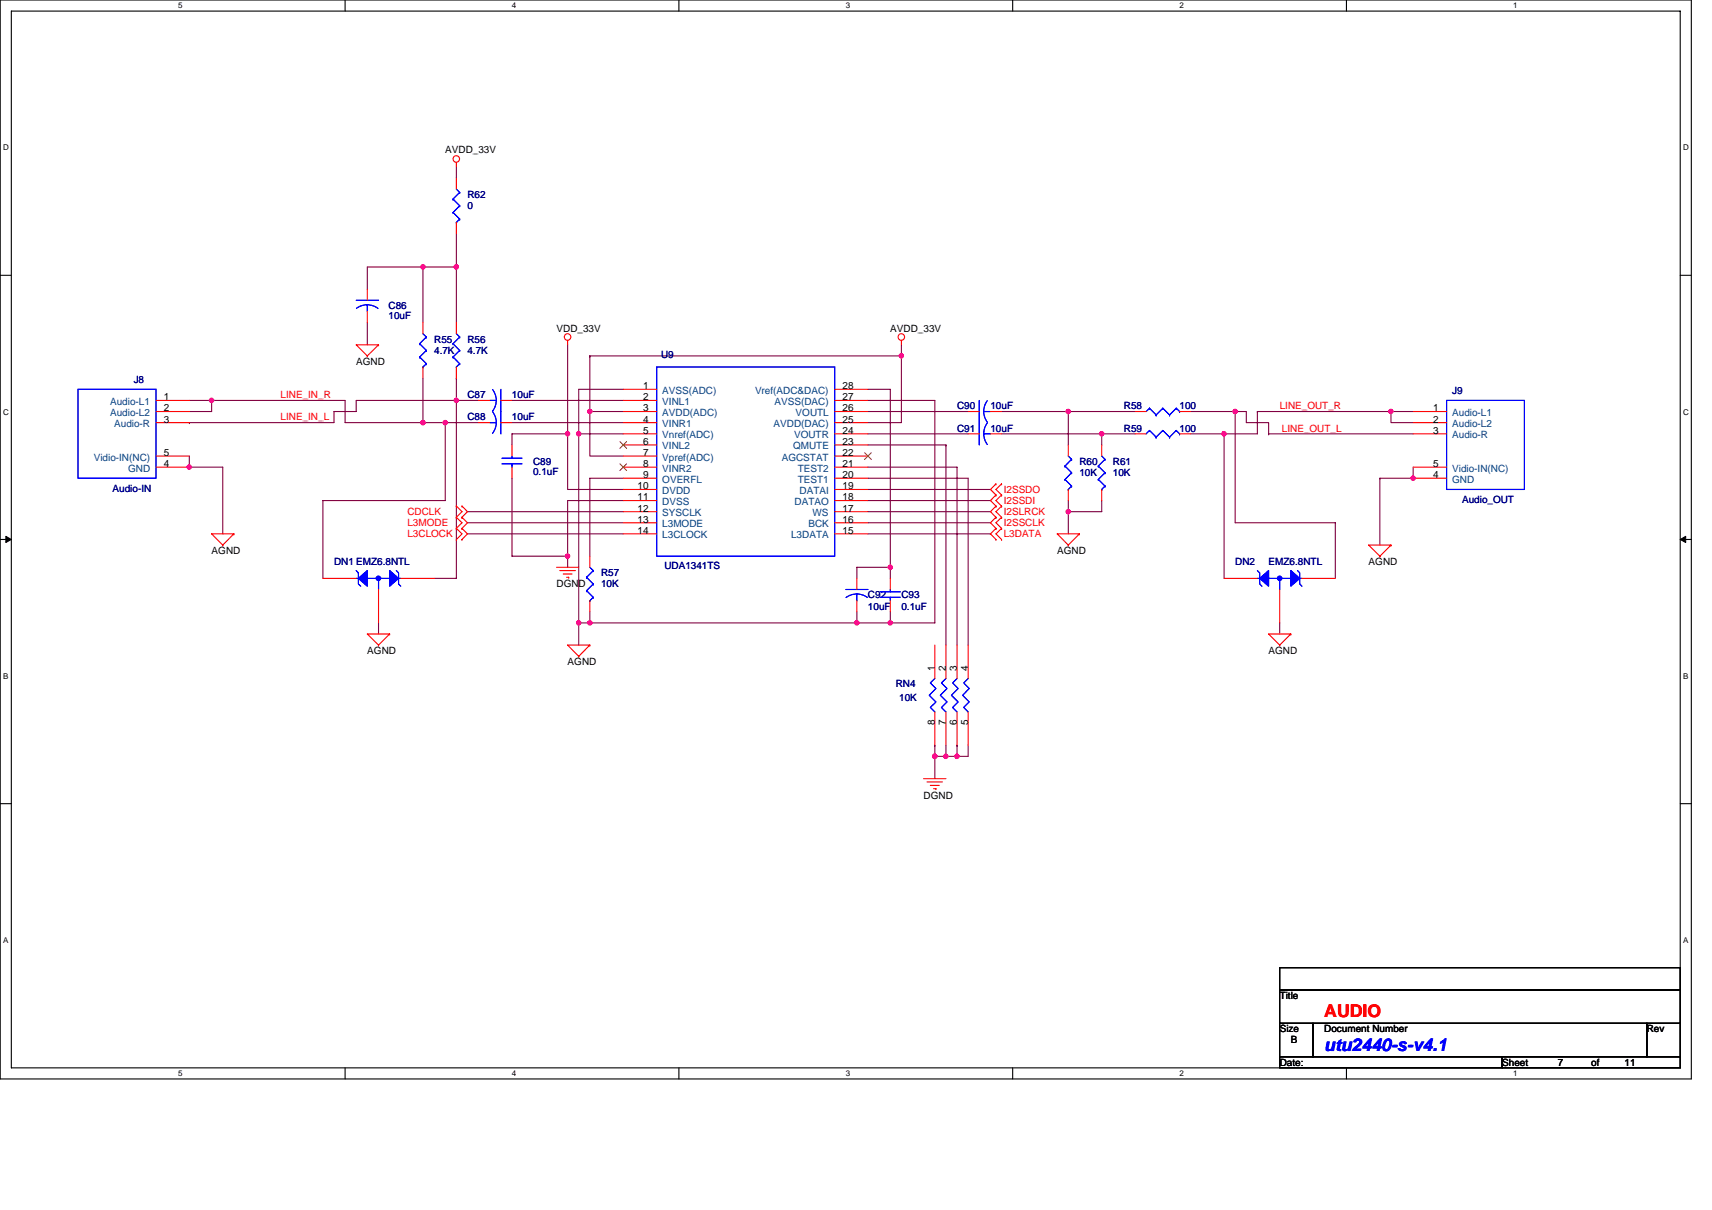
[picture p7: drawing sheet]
<svg xmlns="http://www.w3.org/2000/svg" width="297mm" height="210mm" viewBox="0 0 297 210" stroke-linecap="round" stroke-linejoin="round" font-family="sans-serif">
<path d="M0 0h293.5v187.2h-293.5zM2 1.9h289.5v183.4h-289.5z" fill="none" stroke="#000" stroke-width=".19"/>
<g fill="#fff">
<path d="M30.9 .2h.8v1.6h-.8z"/>
<path d="M30.9 185.5h.8v1.6h-.8z"/>
</g>
<path d="M59.9 0v1.9M59.9 185.3v1.9" fill="none" stroke="#000" stroke-width=".19"/>
<g fill="#fff">
<path d="M88.8 .2h.8v1.6h-.8z"/>
<path d="M88.8 185.5h.8v1.6h-.8z"/>
</g>
<path d="M117.8 0v1.9M117.8 185.3v1.9" fill="none" stroke="#000" stroke-width=".19"/>
<g fill="#fff">
<path d="M146.7 .2h.8v1.6h-.8z"/>
<path d="M146.7 185.5h.8v1.6h-.8z"/>
</g>
<path d="M175.7 0v1.9M175.7 185.3v1.9" fill="none" stroke="#000" stroke-width=".19"/>
<g fill="#fff">
<path d="M204.7 .2h.7v1.6h-.7z"/>
<path d="M204.7 185.5h.7v1.6h-.7z"/>
</g>
<path d="M233.6 0v1.9M233.6 185.3v1.9" fill="none" stroke="#000" stroke-width=".19"/>
<g fill="#fff">
<path d="M262.6 .2h.7v1.6h-.7z"/>
<path d="M262.6 185.5h.7v1.6h-.7z"/>
<path d="M.5 24.8h1v1.6h-1z"/>
<path d="M292 24.8h1v1.6h-1z"/>
<path d="M.5 70.7h1v1.5h-1z"/>
<path d="M292 70.7h1v1.5h-1z"/>
</g>
<path d="M0 47.8h2M291.5 47.8h2" fill="none" stroke="#000" stroke-width=".19"/>
<g fill="#fff">
<path d="M.5 116.5h.9v1.6h-.9z"/>
<path d="M292 116.5h.9v1.6h-.9z"/>
</g>
<path d="M0 93.6h2M291.5 93.6h2" fill="none" stroke="#000" stroke-width=".19"/>
<path d="M1 93.1l1 .5-1 .5zM291.5 93.6l1-.5v1z" fill="#000" stroke="#000" stroke-width=".17"/>
<g fill="#fff">
<path d="M.5 162.4h.9v1.5h-.9z"/>
<path d="M292 162.4h.9v1.5h-.9z"/>
</g>
<path d="M0 139.5h2M291.5 139.5h2M222 167.9h69.5v3.9h-69.5zM222 171.8h69.5v5.8h-69.5zM222 177.6h5.8v5.8h-5.8zM227.8 177.6h57.9v5.8h-57.9zM285.7 177.6h5.8v5.8h-5.8zM222 183.4h38.6v1.9h-38.6zM260.6 183.4h30.9v1.9h-30.9z" fill="none" stroke="#000" stroke-width=".19"/>
<g fill="none" stroke="#800040" stroke-width=".19">
<path d="M79.2 29v1.9M63.7 56v3.8M73.4 46.3h.1M73.4 46.3h-9.7v3.9M73.4 46.3h5.8M73.4 46.3v9.7M79.2 40.5v5.8M79.2 46.3v9.7M98.5 59.8v15.5M156.4 59.8v2M32.8 73.3h25.2v-1.9h3.8v-1.9h17.4v30.9h-3.9M32.8 69.5h3.9v1.9h-3.9"/>
<path d="M32.8 73.3h.1M32.8 79.1v2M36.7 69.5h.1M36.7 69.5h23.2v3.8h13.5M73.4 73.3h.1M73.4 65.6v7.7M73.4 73.3h3.9M77.3 73.3v13.6h-21.3v13.5M77.3 73.3h5.7M79.2 65.6v3.9h3.8M79.2 65.6h.1M88.8 69.5h19.3"/>
<path d="M88.8 73.3h19.3M98.5 75.3v9.6h9.6M98.5 75.3h.1M98.5 75.3h-9.7v1.9M100.4 75.3h.1M100.4 75.3v32.8M102.3 61.8v9.6h5.8M102.3 61.8h.1M102.3 71.4v7.7h5.8M102.3 61.8h54.1M108.1 67.6h-7.7v7.7h7.7M150.6 77.2h13.5"/>
<path d="M150.6 71.4h17.4M150.6 75.3h17.4M150.6 69.5h11.6v38.6h-59.9M150.6 67.6h3.9v30.8M156.4 61.8v11.5h-5.8M164.1 77.2h.1M164.1 77.2v34.8M173.8 71.4h11.6M173.8 75.3h17.4v1.9M185.4 71.4h.1M185.4 71.4v5.8M185.4 71.4h11.5"/>
<path d="M191.2 75.3h.1M191.2 75.3h5.7M206.6 75.3h5.8M206.6 71.4h7.7M212.4 75.3h.1M212.4 75.3v25.1M214.3 71.4h1.9v1.9h3.9v2M214.3 71.4h.1M214.3 71.4v19.3h17.4v9.7M218.2 71.4h23.1v1.9h3.9M218.2 71.4h.1M218.2 71.4v3.9h-5.8"/>
<path d="M220.1 75.3h.1M220.1 75.3h25.1M241.3 71.4h.1M241.3 71.4h3.9M32.8 81.1h5.8v11.5M32.8 81.1h.1M81.1 92.6h27M81.1 90.7h27M81.1 88.8h27M88.8 83v13.5h9.7M98.5 96.5h.1M98.5 96.5v1.9"/>
<path d="M108.1 86.9h-9.6v9.6M108.1 83h-5.8v13.5M150.6 81.1h15.4v30.9M150.6 83h17.4v29M150.6 92.6h21.2M150.6 84.9h21.2M150.6 86.9h21.2M150.6 88.8h21.2M150.6 90.7h21.2M154.5 98.4h-5.8v2M154.5 98.4h.1M154.5 98.4v2"/>
<path d="M185.4 86.9v1.9M185.4 88.8h.1M185.4 88.8v3.8M191.2 86.9v1.9h-5.8M239.4 83v11.6M239.4 83h.1M245.2 81.1v1.9h-5.8M65.7 108.1v1.9M100.4 108.1v3.9M100.4 108.1h1.9M102.3 108.1h.1M102.3 106.2v1.9"/>
<path d="M148.7 108.1h.1M148.7 106.2v1.9M154.5 108.1h.1M154.5 106.2v1.9M222 108.1v1.9M162.2 131.3h.1M162.2 129.3h.1M162.2 131.3v3.8M162.2 131.3h1.9M162.2 129.3v2M164.1 129.3v2M164.1 131.3h1.9"/>
<path d="M166 129.3h.1M166 129.3v2M168 129.3v2h-2"/>
</g>
<g fill="#f0f" stroke="#f0f" stroke-width=".19">
<circle cx="98.5" cy="75.3" r=".38"/>
<circle cx="98.5" cy="96.5" r=".38"/>
<circle cx="191.1" cy="75.3" r=".38"/>
<circle cx="185.3" cy="71.4" r=".38"/>
<circle cx="100.4" cy="108.1" r=".38"/>
<circle cx="100.4" cy="75.3" r=".38"/>
<circle cx="154.5" cy="108.1" r=".38"/>
<circle cx="102.3" cy="71.4" r=".38"/>
<circle cx="156.4" cy="61.8" r=".38"/>
<circle cx="164.1" cy="131.3" r=".38"/>
<circle cx="162.2" cy="131.3" r=".38"/>
<circle cx="166" cy="131.3" r=".38"/>
<circle cx="154.5" cy="98.4" r=".38"/>
<circle cx="148.7" cy="108.1" r=".38"/>
<circle cx="102.3" cy="108.1" r=".38"/>
<circle cx="79.2" cy="69.5" r=".38"/>
<circle cx="79.2" cy="46.3" r=".38"/>
<circle cx="212.4" cy="75.3" r=".38"/>
<circle cx="185.3" cy="88.8" r=".38"/>
<circle cx="77.2" cy="73.3" r=".38"/>
<circle cx="73.4" cy="73.3" r=".38"/>
<circle cx="214.3" cy="71.4" r=".37"/>
<circle cx="73.4" cy="46.3" r=".38"/>
<circle cx="36.7" cy="69.5" r=".38"/>
<circle cx="32.8" cy="81.1" r=".38"/>
<circle cx="245.2" cy="83" r=".38"/>
<circle cx="241.3" cy="71.4" r=".37"/>
</g>
<g fill="none" stroke="#f00" stroke-width=".19">
<path d="M79.2 28.2v.8M79.2 30.9v1.9M79.2 38.6v1.9M63.7 50.2v1.9M63.7 54v2M65.7 59.8h-3.9l1.9 2M65.7 59.8h.1M65.7 59.8l-2 2M73.4 56v1.9M79.2 56v1.9M98.5 59.1v.7M156.4 59.1v.7"/>
<path d="M27.1 69.5h5.7M27.1 71.4h5.7M27.1 73.3h5.7M27.1 79.1h5.7M63.7 61.8h.1M73.4 63.7v1.9M79.2 63.7v1.9M83 69.5h2M83 73.3h2M86.9 69.5h1.9M86.9 73.3h1.9M88.8 77.2v1.9"/>
<path d="M108.1 69.5h5.8M108.1 71.4h5.8M108.1 73.3h5.8M108.1 75.3h5.8M108.1 79.1h5.8M108.1 67.6h5.8M108.1 77.2h5.8M144.8 69.5h5.8M144.8 71.4h5.8M144.8 73.3h5.8M144.8 75.3h5.8M144.8 79.1h5.8"/>
<path d="M144.8 67.6h5.8M144.8 77.2h5.8M168 71.4h1.9M168 75.3h1.9M171.8 71.4h2M171.8 75.3h2M185.4 77.2v1.9M191.2 77.2v1.9M196.9 71.4h2M196.9 75.3h2M204.7 71.4h1.9M204.7 75.3h1.9"/>
<path d="M245.2 71.4h5.8M245.2 73.3h5.8M245.2 75.3h5.8M27.1 81.1h5.7M38.6 94.6h.1M40.6 92.6h-3.9l1.9 2M40.6 92.6h.1M40.6 92.6l-2 2M79.2 93.6h.1M79.2 91.7h.1M79.2 89.8h.1M79.2 87.8h.1"/>
<path d="M79.2 91.7l1 .9-1 1M79.2 89.8l1 .9-1 1M79.2 87.8l1 1-1 1M80.2 91.7h.1M80.2 93.6h.1M80.2 89.8h.1M80.2 87.8h.1M80.2 91.7l.9 .9-.9 1M80.2 89.8l.9 .9-.9 1M80.2 87.8l.9 1-.9 1M88.8 81.1v1.9M96.6 98.4h3.8"/>
<path d="M97.1 99h2.7M97.7 99.6h1.5M102.3 96.5v1.9M108.1 83h5.8M108.1 81.1h5.8M108.1 84.9h5.8M108.1 86.9h5.8M108.1 88.8h5.8M108.1 90.7h5.8M108.1 92.6h5.8M144.8 83h5.8M144.8 81.1h5.8"/>
<path d="M144.8 84.9h5.8M144.8 86.9h5.8M144.8 88.8h5.8M144.8 90.7h5.8M144.8 92.6h5.8M172.8 89.8h.1M172.8 91.7h.1M172.8 87.8h.1M172.8 84h.1M172.8 85.9h.1M172.8 93.6h.1M172.8 89.8l-1 .9 1 1"/>
<path d="M172.8 87.8l-1 1 1 1M172.8 84l-1 .9 1 1M172.8 85.9l-1 1 1 .9M172.8 91.7l-1 .9 1 1M173.8 91.7h.1M173.8 89.8h.1M173.8 87.8h.1M173.8 85.9h.1M173.8 84h.1M173.8 93.6h.1M173.8 89.8l-1 .9 1 1M173.8 87.8l-1 1 1 1"/>
<path d="M173.8 84l-1 .9 1 1M173.8 85.9l-1 1 1 .9M173.8 91.7l-1 .9 1 1M185.4 94.6h.1M185.4 84.9v2M187.3 92.6h-3.9l2 2M187.3 92.6h.1M187.3 92.6l-1.9 2M191.2 84.9v2M239.4 96.5h.1M241.3 94.6h-3.8l1.9 1.9M241.3 94.6h.1"/>
<path d="M241.3 94.6l-1.9 1.9M245.2 83h5.8M245.2 81.1h5.8M56 100.4h5.8M65.7 112h.1M65.7 102.3v5.8M67.6 110h-3.9l2 2M67.6 110h.1M67.6 110l-1.9 2M69.5 100.4h5.8M98.3 100.2h.4M98.7 100.2h.1"/>
<path d="M100.4 113.9h.1M102.3 112h-3.8l1.9 1.9M102.3 112h.1M102.3 112l-1.9 1.9M102.3 104.2v2M148.7 100.4v1.9M148.7 104.2v2M154.5 100.4v1.9M154.5 104.2v2M162.2 112v5.8M164.1 112v5.8M166 112v5.8"/>
<path d="M168 112v5.8M212.4 100.4h5.8M222 112h.1M222 102.3v5.8M224 110h-3.9l1.9 2M224 110h.1M224 110l-2 2M225.9 100.4h5.8M160.2 135.1h3.9M160.8 135.7h2.7M161.4 136.3h1.6M162 136.9h.4"/>
<path d="M162.2 123.5v5.8M162.4 136.9h.1M164.1 123.5v5.8M166 123.5v5.8M168 123.5v5.8"/>
<circle cx="79.2" cy="27.6" r=".57"/>
<circle cx="98.5" cy="58.5" r=".57"/>
<circle cx="156.4" cy="58.5" r=".57"/>
</g>
<g fill="none" stroke="#00f" stroke-width=".19">
<path d="M78.6 34.5h.1M78.6 36.9h.1M78.6 34.5l1.2 1.2M78.6 36.9l1.2 1.1M79.2 38.6h.1M79.2 32.8l.6 .6M79.8 33.4h.1M79.8 35.7h.1M79.8 38h.1M79.8 33.4l-1.2 1.1M79.8 35.7l-1.2 1.2M79.8 38l-.6 .6"/>
<path d="M61.8 52.1h3.9M63.7 52.9l1.2 .2 .7 .4M63.7 52.9l-1.2 .2-.7 .4M63.7 52.9v1.1M72.8 59.6h.1M72.8 59.6l1.2 1.2M73.4 57.9l.6 .6M74 58.5h.1M74 58.5l-1.2 1.1M78.6 59.6h.1M78.6 59.6l1.2 1.2M79.2 57.9l.6 .6"/>
<path d="M79.8 58.5h.1M79.8 58.5l-1.2 1.1M13.5 67.6h13.6v15.4h-13.6zM72.8 62h.1M72.8 62l1.2 1.1M73.4 63.7h.1M74 60.8h.1M74 63.1h.1M74 60.8l-1.2 1.2M74 63.1l-.6 .6M78.6 62h.1M78.6 62l1.2 1.1"/>
<path d="M79.2 63.7h.1M79.8 60.8h.1M79.8 63.1h.1M79.8 60.8l-1.2 1.2M79.8 63.1l-.6 .6M85 69.5h1.1M85 73.3h1.1M85.5 67.6a3 3 0 0 1 0 3.7M85.5 71.5a3 3 0 0 1-.1 3.7M86.9 67.6v7.7M87.1 79.5h3.5M88.8 79.1v.4"/>
<path d="M113.9 63.7h30.9v32.8h-30.9zM169.9 69.5v7.7M170.7 71.4h1.1M170.7 71.4l.2 1.2 .4 .7M170.7 75.3h1.1M171.3 69.5l-.4 .7-.2 1.2M171.3 73.4a3.1 3.1 0 0 0 0 3.7M185.4 79.1l.5 .6M185.9 79.7h.1M185.9 79.7l-1.1 1.2M191.2 79.1l.5 .6M191.7 79.7h.1"/>
<path d="M191.7 79.7l-1.1 1.2M199.4 70.8h.1M199.4 74.7h.1M199.4 70.8l-.5 .6M199.4 70.8l1.2 1.2M199.4 74.7l-.5 .6M199.4 74.7l1.2 1.2M200.6 72h.1M200.6 75.9h.1M201.8 70.8h.1M201.8 74.7h.1M201.8 70.8l-1.2 1.2"/>
<path d="M201.8 70.8l1.1 1.2M201.8 74.7l-1.2 1.2M201.8 74.7l1.1 1.2M202.9 72h.1M202.9 75.9h.1M204.1 70.8h.1M204.1 74.7h.1M204.1 70.8l-1.2 1.2M204.1 70.8l.6 .6M204.1 74.7l-1.2 1.2M204.1 74.7l.6 .6M204.7 71.4h.1"/>
<path d="M204.7 75.3h.1M251 69.5h13.5v15.4h-13.5zM61.8 99l.4 .4v1.9l.4 .4M68.8 99l.3 .4v1.9l.4 .4M87.1 80.5h3.5M88.8 80.5h.1M88.8 80.5v.6M102.3 98.4l.6 .6M102.9 99h.1M102.9 99l-1.1 1.2M184.8 80.9h.1M184.8 83.2h.1"/>
<path d="M184.8 80.9l1.1 1.1M184.8 83.2l1.1 1.1M185.4 84.9h.1M185.9 82h.1M185.9 84.3h.1M185.9 82l-1.1 1.2M185.9 84.3l-.5 .6M190.6 80.9h.1M190.6 83.2h.1M190.6 80.9l1.1 1.1M190.6 83.2l1.1 1.1M191.2 84.9h.1"/>
<path d="M191.7 82h.1M191.7 84.3h.1M191.7 82l-1.1 1.2M191.7 84.3l-.5 .6M218.2 99l.4 .4v1.9l.3 .4M225.1 99l.4 .4v1.9l.4 .4M61.8 100.4h7.7M65.7 100.4h.1M65.7 100.4v1.9M101.8 100.2h.1M101.8 102.5h.1M101.8 100.2l1.1 1.1"/>
<path d="M101.8 102.5l1.1 1.2M102.3 104.2h.1M102.9 101.3h.1M102.9 103.7h.1M102.9 101.3l-1.1 1.2M102.9 103.7l-.6 .5M146.7 102.3h3.9M146.8 103.7a3.1 3.1 0 0 1 3.7 0M148.7 103.1v1.1M152.7 103.7h3.5M152.7 102.7h3.5M154.5 102.3v.4"/>
<path d="M154.5 103.7h.1M154.5 103.7v.5M162.2 117.8l-.8 .7 1 1-1.2 1.1 1.2 1.2-1 1 .8 .7M164.1 117.8l-.8 .7 1 1-1.2 1.1 1.2 1.2-1 1 .8 .7M166 117.8l-.7 .7 .9 1-1.1 1.1 1.1 1.2-.9 1 .7 .7M168 117.8l-.8 .7 1 1-1.2 1.1 1.2 1.2-1 1 .8 .7M218.2 100.4h7.7M222 100.4h.1M222 100.4v1.9"/>
</g>
<g fill="#00f" stroke="#00f" stroke-width=".19">
<path d="M218.6 100.4l1.5-1.4v2.7z" fill-rule="evenodd"/>
<path d="M224 99l1.5 1.4-1.5 1.3z" fill-rule="evenodd"/>
<path d="M218.6 100.4l1.5-1.4v2.7z" fill-rule="evenodd"/>
<path d="M224 99l1.5 1.4-1.5 1.3z" fill-rule="evenodd"/>
<path d="M62.2 100.4l1.5-1.4v2.7z" fill-rule="evenodd"/>
<path d="M67.6 99l1.5 1.4-1.5 1.3z" fill-rule="evenodd"/>
<path d="M62.2 100.4l1.5-1.4v2.7z" fill-rule="evenodd"/>
<path d="M67.6 99l1.5 1.4-1.5 1.3z" fill-rule="evenodd"/>
<circle cx="222" cy="100.4" r=".38"/>
<circle cx="65.7" cy="100.4" r=".38"/>
</g>
<path d="M107.6 76.6l1.1 1.2M108.7 76.6l-1.2 1.2M150 78.6l1.2 1.1M151.2 78.6l-1.2 1.1M107.6 80.5l1.1 1.2M108.7 80.5l-1.2 1.2" fill="none" stroke="#804000" stroke-width=".17"/>
<text font-size="3.1" fill="#f00" x="229.8" y="176.6">AUDIO</text>
<text font-size="3.1" fill="#00f" x="229.8" y="182.4">utu2440-s-v4.1</text>
<g font-size="1.7">
<text x="77.3" y="26.6">AVDD_33V</text>
<text x="96.6" y="57.5">VDD_33V</text>
<text x="154.5" y="57.5">AVDD_33V</text>
<text x="61.8" y="63.3">AGND</text>
<text x="28.4" y="69.5">1</text>
<text x="28.4" y="71.4">2</text>
<text x="111.6" y="67.5">1</text>
<text x="111.6" y="69.5">2</text>
<text x="111.6" y="71.4">3</text>
<text x="146.2" y="69.5">27</text>
<text x="146.2" y="67.5">28</text>
<text x="146.2" y="71.4">26</text>
<text x="248.7" y="71.4">1</text>
<text x="28.4" y="73.3">3</text>
<text x="111.6" y="73.3">4</text>
<text x="111.6" y="75.3">5</text>
<text x="111.6" y="77.2">6</text>
<text x="146.2" y="73.3">25</text>
<text x="146.2" y="75.3">24</text>
<text x="146.2" y="77.2">23</text>
<text x="248.7" y="73.3">2</text>
<text x="248.7" y="75.3">3</text>
<text x="28.4" y="81">4</text>
<text x="28.4" y="79.1">5</text>
<text x="111.6" y="79.1">7</text>
<text x="111.6" y="81">8</text>
<text x="111.6" y="83">9</text>
<text x="146.2" y="79.1">22</text>
<text x="146.2" y="83">20</text>
<text x="146.2" y="81">21</text>
<text x="248.7" y="83">4</text>
<text x="248.7" y="81">5</text>
<text x="110.6" y="84.9">10</text>
<text x="110.6" y="86.8">11</text>
<text x="110.6" y="88.8">12</text>
<text x="146.2" y="86.8">18</text>
<text x="146.2" y="84.9">19</text>
<text x="146.2" y="88.8">17</text>
<text x="110.6" y="90.7">13</text>
<text x="110.6" y="92.6">14</text>
<text x="146.2" y="90.7">16</text>
<text x="146.2" y="92.6">15</text>
<text x="36.7" y="96.1">AGND</text>
<text x="96.6" y="101.9">DGND</text>
<text x="183.4" y="96.1">AGND</text>
<text x="237.5" y="98.1">AGND</text>
<text x="63.7" y="113.5">AGND</text>
<text x="220.1" y="113.5">AGND</text>
<text x="98.5" y="115.4">AGND</text>
<text x="162.2" y="116.4" transform="rotate(-90 162.2 116.4)">1</text>
<text x="164.1" y="116.4" transform="rotate(-90 164.1 116.4)">2</text>
<text x="166" y="116.4" transform="rotate(-90 166 116.4)">3</text>
<text x="168" y="116.4" transform="rotate(-90 168 116.4)">4</text>
<text x="162.2" y="125.9" transform="rotate(-90 162.2 125.9)">8</text>
<text x="164.1" y="125.9" transform="rotate(-90 164.1 125.9)">7</text>
<text x="166" y="125.9" transform="rotate(-90 166 125.9)">6</text>
<text x="168" y="125.9" transform="rotate(-90 168 125.9)">5</text>
<text x="160.2" y="138.6">DGND</text>
<text x="222" y="173.4">Title</text>
<text x="222" y="179.1">Size</text>
<text x="229.8" y="179.1">Document Number</text>
<text x="285.7" y="179.1">Rev</text>
<text x="222" y="184.9">Date:</text>
<text x="224" y="181.1">B</text>
<text x="260.6" y="184.9">Sheet</text>
<text x="270.3" y="184.9">7</text>
<text x="276.1" y="184.9">of</text>
<text x="281.9" y="184.9">11</text>
</g>
<g font-size="1.7" fill="#000080">
<text x="81.1" y="34.4">R62</text>
<text x="81.1" y="36.3">0</text>
<text x="67.4" y="53.7">C86</text>
<text x="67.4" y="55.4">10uF</text>
<text x="75.3" y="59.5">R55</text>
<text x="81.1" y="59.5">R56</text>
<text x="75.3" y="61.4">4.7K</text>
<text x="81.1" y="61.4">4.7K</text>
<text x="114.7" y="62.1">U9</text>
<text x="23.2" y="66.4">J8</text>
<text x="81.1" y="69.1">C87</text>
<text x="88.8" y="69.1">10uF</text>
<text x="166" y="71">C90</text>
<text x="171.8" y="71">10uF</text>
<text x="195" y="71">R58</text>
<text x="204.7" y="71">100</text>
<text x="251.9" y="68.3">J9</text>
<text x="81.1" y="73">C88</text>
<text x="88.8" y="73">10uF</text>
<text x="166" y="74.9">C91</text>
<text x="171.8" y="74.9">10uF</text>
<text x="195" y="74.9">R59</text>
<text x="204.7" y="74.9">100</text>
<text x="92.5" y="80.7">C89</text>
<text x="92.5" y="82.4">0.1uF</text>
<text x="187.3" y="80.7">R60</text>
<text x="187.3" y="82.6">10K</text>
<text x="193.1" y="80.7">R61</text>
<text x="193.1" y="82.6">10K</text>
<text x="19.5" y="85.3">Audio-IN</text>
<text x="253.7" y="87.2">Audio_OUT</text>
<text x="58" y="98.1">DN1 EMZ6.8NTL</text>
<text x="104.3" y="100">R57</text>
<text x="104.3" y="101.9">10K</text>
<text x="115.3" y="98.8">UDA1341TS</text>
<text x="214.3" y="98.1">DN2</text>
<text x="220.1" y="98.1">EMZ6.8NTL</text>
<text x="150.6" y="103.8">C92</text>
<text x="150.6" y="105.8">10uF</text>
<text x="156.4" y="103.8">C93</text>
<text x="156.4" y="105.8">0.1uF</text>
<text x="155.4" y="119.3">RN4</text>
<text x="156" y="121.6">10K</text>
</g>
<g font-size="1.7" fill="#004080">
<text x="19.1" y="70.3">Audio-L1</text>
<text x="114.9" y="68.3">AVSS(ADC)</text>
<text x="114.9" y="70.3">VINL1</text>
<text x="131" y="68.3">Vref(ADC&amp;DAC)</text>
<text x="134.4" y="70.3">AVSS(DAC)</text>
<text x="19.1" y="72.2">Audio-L2</text>
<text x="19.8" y="74.1">Audio-R</text>
<text x="114.9" y="72.2">AVDD(ADC)</text>
<text x="114.9" y="74.1">VINR1</text>
<text x="114.9" y="76.1">Vnref(ADC)</text>
<text x="114.9" y="78">VINL2</text>
<text x="134.2" y="74.1">AVDD(DAC)</text>
<text x="137.6" y="78">QMUTE</text>
<text x="137.8" y="76.1">VOUTR</text>
<text x="138" y="72.2">VOUTL</text>
<text x="252" y="72.2">Audio-L1</text>
<text x="252" y="74.1">Audio-L2</text>
<text x="252" y="76.1">Audio-R</text>
<text x="16.3" y="79.9">Vidio-IN(NC)</text>
<text x="22.2" y="81.9">GND</text>
<text x="114.9" y="79.9">Vpref(ADC)</text>
<text x="114.9" y="81.9">VINR2</text>
<text x="114.9" y="83.8">OVERFL</text>
<text x="135.6" y="79.9">AGCSTAT</text>
<text x="138.4" y="83.8">TEST1</text>
<text x="138.4" y="81.9">TEST2</text>
<text x="252" y="83.8">GND</text>
<text x="252" y="81.9">Vidio-IN(NC)</text>
<text x="114.9" y="85.7">DVDD</text>
<text x="114.9" y="87.7">DVSS</text>
<text x="114.9" y="89.6">SYSCLK</text>
<text x="137.9" y="87.7">DATAO</text>
<text x="138.7" y="85.7">DATAI</text>
<text x="141" y="89.6">WS</text>
<text x="114.9" y="91.5">L3MODE</text>
<text x="114.9" y="93.4">L3CLOCK</text>
<text x="137.3" y="93.4">L3DATA</text>
<text x="140.3" y="91.5">BCK</text>
</g>
<g font-size="1.7" fill="#f00">
<text x="48.7" y="69.1">LINE_IN_R</text>
<text x="222" y="71">LINE_OUT_R</text>
<text x="48.7" y="73">LINE_IN_L</text>
<text x="222.4" y="74.9">LINE_OUT_L</text>
<text x="70.7" y="89.4">CDCLK</text>
<text x="174.2" y="89.4">I2SLRCK</text>
<text x="174.2" y="85.5">I2SSDO</text>
<text x="174.2" y="87.4">I2SSDI</text>
<text x="70.7" y="93.2">L3CLOCK</text>
<text x="70.7" y="91.3">L3MODE</text>
<text x="174.2" y="91.3">I2SSCLK</text>
<text x="174.2" y="93.2">L3DATA</text>
</g>
<g font-size="1.4">
<text x="30.9" y="1.5">5</text>
<text x="88.8" y="1.5">4</text>
<text x="146.7" y="1.5">3</text>
<text x="204.7" y="1.5">2</text>
<text x="262.6" y="1.5">1</text>
<text x=".5" y="26.1">D</text>
<text x="292" y="26.1">D</text>
<text x=".5" y="71.9">C</text>
<text x="292" y="71.9">C</text>
<text x=".5" y="117.8">B</text>
<text x="292" y="117.8">B</text>
<text x=".5" y="163.6">A</text>
<text x="292" y="163.6">A</text>
<text x="30.9" y="186.8">5</text>
<text x="88.8" y="186.8">4</text>
<text x="146.7" y="186.8">3</text>
<text x="204.7" y="186.8">2</text>
<text x="262.6" y="186.8">1</text>
</g>
</svg>
